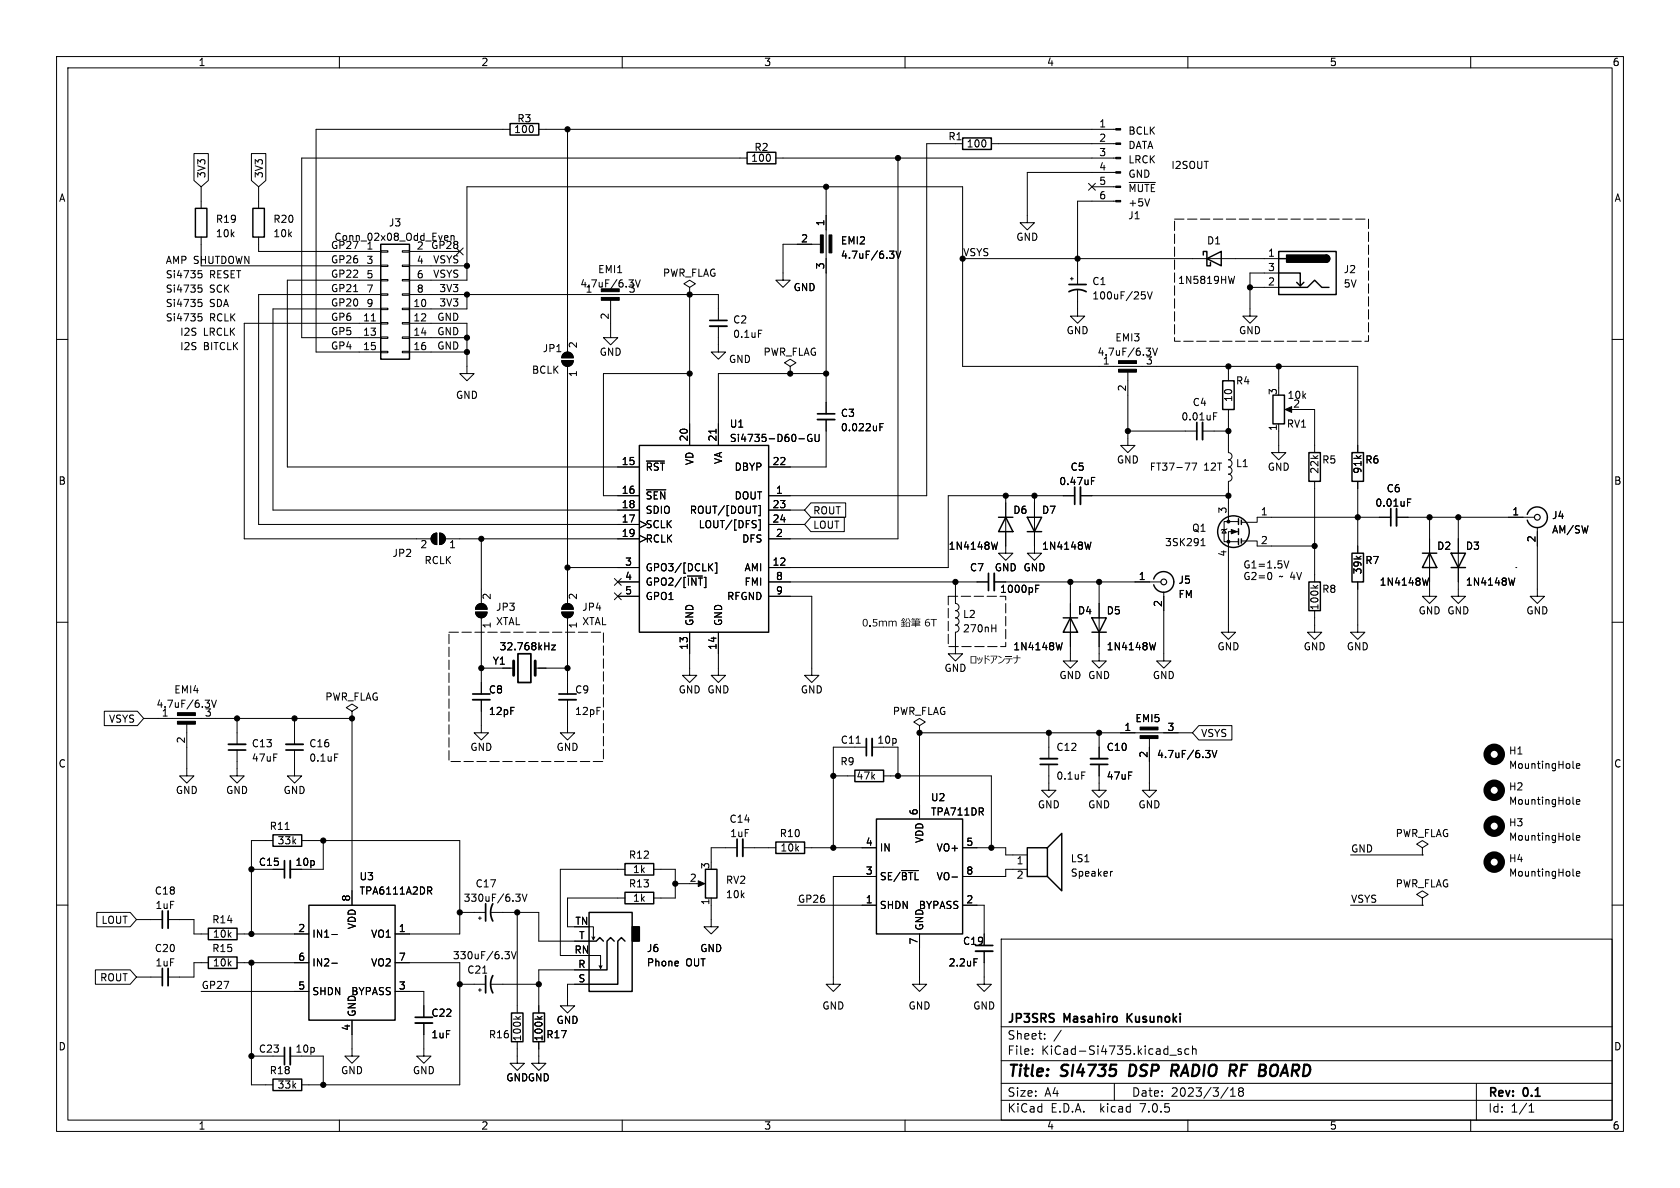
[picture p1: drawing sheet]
<svg xmlns="http://www.w3.org/2000/svg" width="297mm" height="210mm" viewBox="0 0 297 210" stroke-linecap="round" stroke-linejoin="round" font-family="sans-serif">
<g fill="none" stroke="#000" stroke-width=".18">
<path d="M10 10h277v190h-277zM12 12h273v186h-273zM60 10v2M110 10v2M160 10v2M210 10v2M260 10v2M34.3 27.1h2.5v4.8l-1.2 1.1-1.3-1.1zM35.6 33v3.8M44.4 27.1h2.6v4.8l-1.3 1.1-1.3-1.1zM45.7 33v3.8M90.2 22.9h-34.3v39.3h11.4"/>
<path d="M95.2 22.9h102.1M100.3 22.9v39.3M132.1 27.9h-78.8v31.8h14M137.2 27.9h60.1M146 33v40.2M158.7 27.9v67.4h-22.8M170.2 25.4h-6.4v62.2h-27.9M175.3 25.4h22M192.4 32.4l1.2 1.2M193 33h4.3M193.6 32.4l-1.2 1.2M197.3 30.5h-15.7v8.9h1.3l-1.3 1.2-1.3-1.2h1.3"/>
<path d="M197.3 35.6h-6.8v14.7M199.6 32.3h4.7M203.2 35.1l-.4 1.3M10 60h2M35.1 47.8h.6M35.1 50.4h.6M35.1 55.5h.6M35.1 52.9h.6M35.2 56h.3l.2 .2v.4l-.5 .1M35.2 48.3h.3l.2 .3v.4l-.5 .1M35.2 50.9h.3l.2 .2v.4l-.5 .2M35.2 53.4h.3l.2 .3v.4l-.5 .1"/>
<path d="M35.6 41.9v5.1h31.7M45.7 41.9v2.6h21.6M62.5 51.6h.7M65.6 56.7h.8M67.3 59.6h1.3v.2h-1.3zM67.3 57h1.3v.3h-1.3zM67.3 54.5h1.3v.2h-1.3zM67.3 51.9h1.3v.3h-1.3zM67.3 49.4h1.3v.3h-1.3zM67.3 46.9h1.3v.2h-1.3zM67.3 44.3h1.3v.3h-1.3zM67.3 57.2h-24.1v38.1h33"/>
<path d="M67.3 49.5h-16.5v33.1h62.2M67.3 52.1h-21.6v40.6h67.3M67.3 54.6h-19v35.6h64.7M71.1 59.6h1.3v.2h-1.3zM71.1 57h1.3v.3h-1.3zM71.1 54.5h1.3v.2h-1.3zM71.1 51.9h1.3v.3h-1.3zM71.1 49.4h1.3v.3h-1.3zM71.1 46.9h1.3v.2h-1.3zM71.1 44.3h1.3v.3h-1.3zM72.4 57.2h10.1v8.8h1.3l-1.3 1.3-1.2-1.3h1.2M72.4 49.5h10.1v-16.5h87.7v31.8h69.8v15.2"/>
<path d="M72.4 52.1h54.6v4.5M72.4 44.5h8.9M72.4 59.7h10.1M72.4 47h10.1M78.8 41.6l.3 .1 .1 .2-.6 .2M79.7 41.8l.2-.2 .3 .1 .1 .8M79.7 41.6v.9M80.7 43.8l1.2 1.3M81.9 43.8l-1.2 1.3M82.5 52.1v2.5h-10.1M107.9 52.8v6.9h1.3l-1.3 1.3-1.2-1.3h1.2M111.2 49.5h.8l-.5 .5"/>
<path d="M112.3 49.5l.5 1.2 .4-1.2M121.9 50.8l1-.6-1-.7-1 .7 1 .6v1.3M121.9 52.1h.1M121.9 52.1v26.6M127 57.7v4.5h1.3l-1.3 1.3-1.3-1.3h1.3M134.1 58.4h.6M145.3 43.2h-6.9v6.3h1.3l-1.3 1.3-1.2-1.3h1.2M157.2 44.4h.8l-.4 .5M157.8 44.9l.2 .2v.3l-.2 .3M158.4 44.4l.4 1.3 .4-1.3M170.2 45.7h55.9M189.2 49.3h.5"/>
<path d="M189.5 49v.5M190.5 51.3v4.6h1.3l-1.3 1.3-1.3-1.3h1.3M201.8 51.6h.6M202.2 52.1l.3 .2v.3l-.3 .3M202.8 51.6l.5 1.3 .4-1.3M218.3 48.8l-.3 1.3-.3-.9M221 50.8h5.1M226.1 48.3h-5.1v7.6h-1.3l1.3 1.3 1.2-1.3h-1.2M285 60h2M67.3 62.1h1.3v.3h-1.3zM71.1 62.1h1.3v.3h-1.3zM72.4 62.2h10.1"/>
<path d="M99.3 63.8h2a1.02 1.02 0 0 1-1 1 1.02 1.02 0 0 1-1-1zM99.6 62.5a1.02 1.02 0 0 1 1.1-.2 1.02 1.02 0 0 1 .6 .9h-2zM100.3 64.8v41.9M121.9 66h-15.2v21.6h6.3M126.6 75.9v.7M139.7 64.8l1-.7-1-.6-1 .6 1 .7v1.2M139.7 66h.1M141.2 77.6h1M143.5 76.8a.59 .59 0 0 0-.8 .6 .59 .59 0 0 0 .8 .6v-.5h-.2M144.1 76.8v1l.2 .2h.4l.1-.2v-1M146 74.2v8.4h-10.1M146 66h-19v12.7"/>
<path d="M155.6 75.5h.4M155.6 74.9h.6M199.4 65.5v13.2h1.3l-1.3 1.3-1.3-1.3h1.3M199.4 76.2h12.2M202.6 61.5h.8l-.4 .5M203.2 62l.2 .3v.4M203.8 61.5l.4 1.3 .4-1.3M212.6 76.2h4.6M214.5 73.6h.5M214.5 73h.7M217.2 72.4v7.6a.64 .64 0 0 1 .6 .6 .64 .64 0 0 1-.6 .7 .64 .64 0 0 1 .6 .6 .64 .64 0 0 1-.6 .7 .64 .64 0 0 1 .6 .6 .64 .64 0 0 1-.6 .6 .64 .64 0 0 1 .6 .7 .64 .64 0 0 1-.6 .6v7.1M217.2 64.8v2.5"/>
<path d="M226.1 74.9v5.1h1.2l-1.2 1.3-1.3-1.3h1.3M226.1 64.8v3.8M227.6 72.4h1M229.9 72.4h2.5v7.6M76.5 94.5l.7-.3v2.1a1.02 1.02 0 0 1-.9-.7 1.02 1.02 0 0 1 .2-1.1zM77.7 94.2a1.02 1.02 0 0 1 1 1.1 1.02 1.02 0 0 1-1 1zM78.7 95.3h34.3M85.1 95.3v11.4M113 92.1l1.3 .6-1.3 .6M113 94.6l1.3 .7-1.3 .6M114.3 81.5h3.2M114.3 86.6h3.4"/>
<path d="M126 99.6l-.7 .8M126.4 99.5h.3v1.8h-.3M134.1 89.4h.3v1.8h-.3M134.1 91.9h.3v1.8h-.3M135.9 92.7h6.3M135.9 90.2h6.3M143.4 91.4h5.9v2.6h-5.9l-1.2-1.3zM143.4 88.9h6.1v2.5h-6.1l-1.2-1.2zM176.4 95.8l-.3 1.3M177.8 87.6v10.2h1.3l-1.3 1.3-1.3-1.3h1.3M182.9 87.6v10.2h1.2l-1.2 1.3-1.3-1.3h1.3M190 87.6h-22.4v12.7h-31.7"/>
<path d="M191 87.6h26.2M192.9 95.8l-.3 1.3M193 85h.4M193 84.4h.6M210.7 81.9h.9l-.6 1.2M212.3 96.5h.7M212.4 95.5l.3-.3v1.3M216.4 93.6l.4 .6h-.8zM216.9 93.5l-.1 .1h-.8l-.1 .1M218.9 94h-1.7v17.8h1.2l-1.2 1.2-1.3-1.2h1.3M218.9 92.2h-2.5v3.6h2.5M219.5 95.6h2.7v.9h10.2"/>
<path d="M227 99.1l.4 1.3 .5-1.3M232.4 85.1v17.8M240 85.1v12.7M245.9 91.4h-23.7v.9h-2.7M246.9 91.4h24.4M248.8 88.8h.5M248.8 88.2h.6M252.7 91.4v14h1.3l-1.3 1.3-1.2-1.3h1.2M257.8 91.4v14h1.3l-1.3 1.3-1.3-1.3h1.3M271.8 93.2v12.2h1.2l-1.2 1.3-1.3-1.3h1.3M10 110h2M84.1 108.2h2a1.02 1.02 0 0 1-1 1 1.02 1.02 0 0 1-1-1z"/>
<path d="M84.4 107a1.02 1.02 0 0 1 1.1-.2 1.02 1.02 0 0 1 .6 .9h-2zM85.1 118.1h5.7M85.1 109.2v13.5M94.6 118.1h5.7M97.5 114h.7l-.7 .9h.7M99.3 108.2h2a1.02 1.02 0 0 1-1 1 1.02 1.02 0 0 1-1-1zM99.6 107a1.02 1.02 0 0 1 1.1-.2 1.02 1.02 0 0 1 .6 .9h-2zM100.3 109.2v13.5M100.3 100.3h12.7M108.6 104.8l1.2 1.2M108.6 102.3l1.2 1.2M109.2 102.9h3.8"/>
<path d="M109.2 105.4h3.8M109.8 104.8l-1.2 1.2M109.8 102.3l-1.2 1.2M121.9 111.8v7.6h1.3l-1.3 1.3-1.3-1.3h1.3M125.5 100.2l.5 .7M127 111.8v7.6h1.3l-1.3 1.3-1.3-1.3h1.3M135.9 105.4h7.6v14h1.3l-1.3 1.3-1.3-1.3h1.3M135.9 102.9h38.9M168.9 102.9v3.8a.64 .64 0 0 1 .6 .6 .64 .64 0 0 1-.6 .7 .64 .64 0 0 1 .6 .6 .64 .64 0 0 1-.6 .6 .64 .64 0 0 1 .6 .7 .64 .64 0 0 1-.6 .6 .64 .64 0 0 1 .6 .6 .64 .64 0 0 1-.6 .7v3.8h1.3l-1.3 1.2-1.3-1.2h1.3M175.3 111h.8M175.8 102.9h29.4M176.1 110.4v1.3"/>
<path d="M183.1 104.1h.4M183.1 103.4h.6M187.8 113.6l-.3 1.3M189.2 102.9v13.9h1.3l-1.3 1.3-1.2-1.3h1.2M194.3 102.9v13.9h1.3l-1.3 1.3-1.3-1.3h1.3M204.3 113.6l-.3 1.3M205.7 104.6v12.2h1.3l-1.3 1.3-1.2-1.3h1.2M224.5 101.2a.79 .79 0 0 1 0 1.3M232.1 103.5l.5 .4M232.4 108v3.8h1.3l-1.3 1.2-1.3-1.2h1.3M233 103.5l-.5 .3M240 102.9v8.9h1.3l-1.3 1.2-1.2-1.2h1.2"/>
<path d="M252.6 102.2l-.3 1.2M267.8 102.2l-.3 1.2M268 100.3h.1M285 110h2M18.4 125.7h5.9l1.1 1.3-1.1 1.3h-5.9zM25.4 127h36.8M33 127.8v9.4h1.3l-1.3 1.2-1.3-1.2h1.3M36.3 123.8h.7l-.4 .5M36.8 124.3l.2 .2v.4M37.4 123.8l.4 1.2 .5-1.2M41.9 132.6v4.6h1.3l-1.3 1.2-1.3-1.2h1.3M41.9 127v4.6"/>
<path d="M52.1 132.6v4.6h1.2l-1.2 1.2-1.3-1.2h1.3M52.1 127v4.6M59.2 133.3h.6M62.2 125.7l1-.6-1-.6-1 .6 1 .6v1.3M62.2 127h.1M62.2 127v33M85.1 123.7v5.8h1.3l-1.3 1.3-1.3-1.3h1.3M100.3 123.7v5.8h1.3l-1.3 1.3-1.2-1.3h1.2M147.3 137.2h3.8M153.2 132.1h-5.9v17.8M154.2 132.1h4.5v5.1M156.2 137.2h19.1v12.7"/>
<path d="M162.6 128.3l1-.7-1-.6-1.1 .6 1.1 .7v1.2M162.6 129.5h.1M162.6 129.5v15.3M162.6 129.5h48.2M185.4 135.1v4.6h1.3l-1.3 1.3-1.3-1.3h1.3M185.4 129.5v4.6M191.2 136.5h.6M194.3 135.1v4.6h1.3l-1.3 1.3-1.3-1.3h1.3M194.3 129.5v4.6M203.2 130.3v9.4h1.3l-1.3 1.3-1.3-1.3h1.3M211.9 128.3h5.9v2.5h-5.9l-1.1-1.3zM213.1 132.7h.8l-.4 .4"/>
<path d="M213.7 133.1l.2 .3v.3l-.2 .2M214.3 132.7l.4 1.2 .4-1.2M278.1 135.8h.2M278.7 135.4l.6-.1-.1-.3h-.3l-.2 .2v.6h.5M10 160h2M44.4 153.7h5.9M48.3 148.6h-3.9v16.5M53.3 148.6h28v16.5h-11.5M57.1 148.6v5.1h-5.8M75.9 157.5l.4 .6M76.1 156.8l.2 .2v.3l-.2 .2M91.2 158.1h.8l-.5 .4 .4 .2 .1 .4-.3 .2h-.4"/>
<path d="M92.3 158.1l.4 1.2 .5-1.2M110.5 153.7h-11.4v15.2h2.5M110.5 158.8h-10.2v5h1.3M115.6 153.7h3.8v5.1h-3.8M119.4 156.2h2.5M123.2 156.2h1M125.7 158.8v5h1.3l-1.3 1.3-1.2-1.3h1.2M130.3 149.9h-4.6v2.5M131.3 149.9h5.9M142.2 149.9h12.7M154.9 154.9h-7.6v19.1h1.3l-1.3 1.3-1.3-1.3h1.3M159.4 153.9h3"/>
<path d="M168.3 155h1M170.2 149.9h7.6v1.2h3.8M181.6 153.7h-3.8v1.2h-7.6M196.7 154l-.3 .1M238.8 151.1h12.7M251.5 158.8l1-.7-1-.6-1.1 .6 1.1 .7v1.2M251.5 149.9l1-.7-1-.6-1.1 .6 1.1 .7v1.2M251.5 151.1h.1M278.1 148.5h.2M278.1 142.1l.2 .1M278.1 154.8l.2 .1M278.7 148.1l.6-.1-.1-.3h-.3l-.2 .2v.6h.5"/>
<path d="M278.7 141.8l.6-.2-.1-.2-.3-.1-.2 .2v.6h.5M278.7 154.5l.6-.2-.1-.2-.3-.1-.2 .2v.6h.5M285 160h2M16.9 171.4h6.1l1.1 1.3-1.1 1.3h-6.1zM17.1 161.3h5.9l1.1 1.3-1.1 1.2h-5.9zM24.1 172.7h4.6M24.1 162.6h4.6M29.7 162.6h4.6v2.5h2.5M35.6 175.3h19M36.8 170.2h-2.5v2.5h-4.6M41.9 165.1h12.7M41.9 170.2h12.7"/>
<path d="M44.4 170.2v21.6h3.9M58.7 165.2h.9M58.7 170.3h.9M69.8 170.2h11.5v21.6h-28M69.8 175.3h5.1v4.5M81.3 174h4.6M81.3 161.3h4.6M84.6 175h.5M84.6 162.3h.5M84.8 162.1v.5M84.8 174.8v.5M86.9 174h8.3"/>
<path d="M86.9 161.3h8.3v5.1h8.9M89.3 168.2h.7l-.4 .5 .4 .1v.4l-.2 .3h-.4M90.4 168.2l.4 1.3 .5-1.3M91.2 179.7l.5 .4M91.4 161.3v17.8M92 179.7l-.5 .3M95 179.7l.5 .4M95.8 179.7l-.5 .3M104.1 163.8h.8v2.3l.3-.5M104.1 168.9h2.1v2.3l.2-.5M104.1 174h-3.8v3.8h1.3l-1.3 1.3-1.2-1.3h1.2M104.1 171.5h-8.9v7.6"/>
<path d="M104.6 165.6l.3 .5M105.9 170.7l.3 .5M141 160h13.9M162.6 165.1v8.9h1.2l-1.2 1.3-1.3-1.3h1.3M170.2 160h3.8v7.1M172.2 169.5h.6M174 168.1v5.9h1.3l-1.3 1.3-1.3-1.3h1.3M177 166h108v32h-108zM238.8 160h12.7M251.5 160h.1M44.4 186.7h5.9M51.3 186.7h5.8v5.1"/>
<path d="M60 198v2M62.2 180.3v6.4h1.3l-1.3 1.3-1.2-1.3h1.2M74.9 180.8v5.9h1.3l-1.3 1.3-1.2-1.3h1.2M91.4 184.2v3.8h1.3l-1.3 1.2-1.2-1.2h1.2M95.2 184.2v3.8h1.3l-1.3 1.2-1.2-1.2h1.2M110 198v2M160 198v2M177 194.5h108M177 191.5h108M177 187.5h108M177 181.5h108M182.5 186.3v.1"/>
<path d="M182.5 185.5v.1M184.7 183.6v.1M184.7 182.8v.1M187.6 182.1l-1.3 2M197 191.5v3M206.8 186.5h1.2M208.8 185.5l-.3-.1-.3 .2 .1 .2 .5 .2v.3h-.6M210 198v2M210.2 185.5l-.5-.1-.2 .3v.4l.1 .2h.6M210.8 185.5l.2-.1 .4 .1 .1 .9M210.8 184.9v1.5M217.1 192.2l-1.3 2"/>
<path d="M217.5 193.8h.9M217.5 192.7l.5-.4v1.5M219.2 192.9l-.2 .3v.3l.2 .3 .5-.1 .1-.2-.1-.4-.2-.2M219.2 192.9l-.2-.2 .2-.4 .5 .1 .1 .2-.3 .3M219.2 192.9h.3M260 198v2M261 191.5v6.5M270.3 196.6h.9M270.3 195.5l.4-.4v1.5"/>
</g>
<path d="M207.1 189.3h.8M208 188.2h-.7l-.3 2" fill="none" stroke="#000" stroke-width=".4"/>
<g fill="none" stroke="#000" stroke-width=".33">
<path d="M125.5 57.7h3M144.5 74.2h3.1M212.6 74.7v3M191 86.1v3.1M246.9 89.9v3.1M175.8 101.3v3.1M40.4 131.6h3M50.5 131.6h3.1M83.6 123.7h3M98.8 123.7h3.1M154.2 130.6v3M183.9 134.1h3"/>
<path d="M192.8 134.1h3M51.3 152.1v3.1M131.3 148.3v3.1M29.7 161v3.1M29.7 171.2v3M172.5 168.1h3M51.3 185.2v3M73.4 180.8h3.1"/>
</g>
<g fill="none" stroke="#000" stroke-width=".3">
<path d="M125.5 56.6h3M189 51.6a3.2 3.2 0 0 1 3 0M189 50.3h3M144.5 73.2h3.1M211.6 74.7v3M190 86.1v3.1M245.9 89.9v3.1M91.6 115.6h2.3v5.1h-2.3zM174.8 101.3v3.1M40.4 132.6h3M50.5 132.6h3.1M83.6 122.7h3"/>
<path d="M98.8 122.7h3.1M153.2 130.6v3M183.9 135.1h3M192.8 135.1h3M50.3 152.1v3.1M85.9 159.8v3M87.1 159.8a3.2 3.2 0 0 0 0 3M130.3 148.3v3.1M28.7 161v3.1M28.7 171.2v3M73.4 179.8h3.1M85.9 172.5v3"/>
<path d="M87.1 172.5a3.2 3.2 0 0 0 0 3M172.5 167.1h3M50.3 185.2v3"/>
</g>
<g fill="none" stroke="#000" stroke-width=".25">
<path d="M34.5 36.8h2.1v5.1h-2.1zM44.7 36.8h2v5.1h-2zM90.2 21.8h5v2.1h-5zM132.1 26.9h5.1v2.1h-5.1zM170.2 24.4h5.1v2h-5.1zM67.3 43.2h5.1v20.3h-5.1zM212.7 45.1v-.6h.7v2.5h.6v-.6M213.4 45.7l2.5-1.2v2.5zM226.1 44.5h10.1v7.6h-10.1zM226.1 48.3h3.8v2.2l.6-.6M226.1 50.8h5l1.3-1.3 1.3 1.3h1.2M226.1 45.7h1.2"/>
<path d="M229.2 49.9l.7 .6M234.4 45.1a.64 .64 0 0 1 .7 .6 .64 .64 0 0 1-.7 .7M113 78.7h22.9v33.1h-22.9zM216.2 67.3h2v5.1h-2zM225 69.9h2.1v5h-2.1zM176.5 91.4h2.6M177.8 91.4l1.3 2.6h-2.6zM181.6 91.4h2.5l-1.2 2.6zM181.6 94h2.5M218.9 91.7v1M218.9 93.5v1M218.9 95.3v1"/>
<path d="M219.5 91.9v.8M219.5 95.3v.7M231.4 80h2v5.1h-2zM239 80h2v5.1h-2zM239 97.8h2v5.1h-2zM251.5 97.8h2.5M252.7 97.8l1.3 2.5h-2.5zM256.5 97.8h2.6l-1.3 2.5zM270 90.9a1.81 1.81 0 0 1 2.8-.9 1.81 1.81 0 0 1 0 2.9 1.81 1.81 0 0 1-2.8-1M188 109.2h2.5M189.2 109.2l1.3 2.6h-2.5zM193 109.2h2.6l-1.3 2.6z"/>
<path d="M193 111.8h2.6M204 102.4a1.81 1.81 0 0 1 2.8-1 1.81 1.81 0 0 1 0 2.9 1.81 1.81 0 0 1-2.8-.9M231.4 102.9h2v5.1h-2zM256.5 100.3h2.6M151.1 136.1h5.1v2.1h-5.1zM48.3 147.6h5v2h-5zM110.5 152.7h5.1v2h-5.1zM110.5 157.7h5.1v2.1h-5.1zM124.7 153.7h2v5.1h-2zM137.2 148.8h5v2.1h-5zM154.9 144.8h15.3v20.3h-15.3zM181.6 149.9h3.6v5h-3.6z"/>
<path d="M185.2 149.9l2.5-2.6v10.2l-2.5-2.6M36.8 164.1h5.1v2h-5.1zM36.8 169.2h5.1v2h-5.1zM54.6 160h15.2v20.3h-15.2zM90.4 179.1h2.1v5.1h-2.1zM94.2 179.1h2.1v5.1h-2.1zM104.1 161.3h7.7v14h-7.7zM104.1 166.4h1.3l.6-.7 .7 .7M108.6 166.4l-.7-.7-.6 .7v5.1h-3.2M110.5 166.4l-.6-.7-.7 .7v7.6h-5.1M48.3 190.8h5v2h-5z"/>
<circle cx="218.1" cy="94" r="2.79"/>
</g>
<path d="M227.5 45.1h6.9v1.3h-6.9zM234.4 45.1a.64 .64 0 0 1 .7 .6 .64 .64 0 0 1-.7 .7zM111.8 163.8h1.2v2.6h-1.2z" fill="#000" stroke="#000" stroke-width=".25"/>
<path d="M90.8 116.8v2.6M94.6 116.8v2.6" fill="none" stroke="#000" stroke-width=".51"/>
<g fill="none" stroke="#000" stroke-width=".2">
<circle cx="271.8" cy="91.4" r=".51"/>
<circle cx="205.7" cy="102.9" r=".51"/>
</g>
<g fill="#000" stroke="#000" stroke-width=".18">
<path d="M197.3 35.4h.8v.3h-.8zM197.3 32.9h.8v.2h-.8zM197.3 30.4h.8v.2h-.8zM197.3 27.8h.8v.3h-.8zM197.3 25.3h.8v.2h-.8zM197.3 22.7h.8v.3h-.8zM106.3 52.6h3.2v.5h-3.2zM106.3 51.1h3.2v.5h-3.2zM145 41.5h.5v3.2h-.5zM146.6 41.5h.5v3.2h-.5zM99.6 62.5a1.02 1.02 0 0 1 1.1-.2 1.02 1.02 0 0 1 .6 .9h-2zM99.3 63.8h2a1.02 1.02 0 0 1-1 1 1.02 1.02 0 0 1-1-1z"/>
<path d="M197.7 65.3h3.2v.5h-3.2zM197.7 63.8h3.2v.5h-3.2zM227.2 72.4l1.1-.5v1zM76.5 94.5l.7-.3v2.1a1.02 1.02 0 0 1-.9-.7 1.02 1.02 0 0 1 .2-1.1zM77.7 94.2a1.02 1.02 0 0 1 1 1.1 1.02 1.02 0 0 1-1 1zM217.7 93.6l1 .4-1 .4zM84.4 107a1.02 1.02 0 0 1 1.1-.2 1.02 1.02 0 0 1 .6 .9h-2zM84.1 108.2h2a1.02 1.02 0 0 1-1 1 1.02 1.02 0 0 1-1-1zM99.6 107a1.02 1.02 0 0 1 1.1-.2 1.02 1.02 0 0 1 .6 .9h-2zM99.3 108.2h2a1.02 1.02 0 0 1-1 1 1.02 1.02 0 0 1-1-1zM31.4 127.5h3.1v.5h-3.1zM31.4 126h3.1v.5h-3.1z"/>
<path d="M201.5 130h3.2v.6h-3.2zM201.5 128.5h3.2v.5h-3.2zM123.4 155.7l1.2 .5-1.2 .5z"/>
<circle cx="100.3" cy="22.9" r=".46"/>
<circle cx="146" cy="33" r=".46"/>
<circle cx="158.7" cy="27.9" r=".46"/>
<circle cx="82.5" cy="52.1" r=".46"/>
<circle cx="82.5" cy="59.7" r=".46"/>
<circle cx="82.5" cy="47" r=".46"/>
<circle cx="121.9" cy="52.1" r=".46"/>
<circle cx="170.2" cy="45.7" r=".46"/>
<circle cx="190.5" cy="45.7" r=".46"/>
<circle cx="221" cy="50.8" r=".46"/>
<circle cx="82.5" cy="62.2" r=".46"/>
<circle cx="121.9" cy="66" r=".46"/>
<circle cx="139.7" cy="66" r=".46"/>
<circle cx="146" cy="66" r=".46"/>
<circle cx="199.4" cy="76.2" r=".46"/>
<circle cx="217.2" cy="76.2" r=".46"/>
<circle cx="217.2" cy="64.8" r=".46"/>
<circle cx="226.1" cy="64.8" r=".46"/>
<circle cx="85.1" cy="95.3" r=".46"/>
<circle cx="177.8" cy="87.6" r=".46"/>
<circle cx="182.9" cy="87.6" r=".46"/>
<circle cx="217.2" cy="87.6" r=".46"/>
<circle cx="217.2" cy="95.8" r=".25"/>
<circle cx="217.2" cy="92.2" r=".25"/>
<circle cx="232.4" cy="96.5" r=".46"/>
<circle cx="240" cy="91.4" r=".46"/>
<circle cx="252.7" cy="91.4" r=".46"/>
<circle cx="257.8" cy="91.4" r=".46"/>
<circle cx="85.1" cy="118.1" r=".46"/>
<circle cx="100.3" cy="118.1" r=".46"/>
<circle cx="100.3" cy="100.3" r=".46"/>
<circle cx="168.9" cy="102.9" r=".46"/>
<circle cx="189.2" cy="102.9" r=".46"/>
<circle cx="194.3" cy="102.9" r=".46"/>
<circle cx="41.9" cy="127" r=".46"/>
<circle cx="52.1" cy="127" r=".46"/>
<circle cx="62.2" cy="127" r=".46"/>
<circle cx="147.3" cy="137.2" r=".46"/>
<circle cx="158.7" cy="137.2" r=".46"/>
<circle cx="162.6" cy="129.5" r=".46"/>
<circle cx="185.4" cy="129.5" r=".46"/>
<circle cx="194.3" cy="129.5" r=".46"/>
<circle cx="44.4" cy="153.7" r=".46"/>
<circle cx="57.1" cy="148.6" r=".46"/>
<circle cx="119.4" cy="156.2" r=".46"/>
<circle cx="147.3" cy="149.9" r=".46"/>
<circle cx="175.3" cy="149.9" r=".46"/>
<circle cx="44.4" cy="170.2" r=".46"/>
<circle cx="44.4" cy="165.1" r=".46"/>
<circle cx="81.3" cy="174" r=".46"/>
<circle cx="81.3" cy="161.3" r=".46"/>
<circle cx="91.4" cy="161.3" r=".46"/>
<circle cx="95.2" cy="174" r=".46"/>
<circle cx="44.4" cy="186.7" r=".46"/>
<circle cx="57.1" cy="191.8" r=".46"/>
</g>
<g fill="none" stroke="#000" stroke-width="1.3">
<circle cx="264.2" cy="139.7" r="1.27"/>
<circle cx="264.2" cy="133.3" r="1.27"/>
<circle cx="264.2" cy="152.4" r="1.27"/>
<circle cx="264.2" cy="146" r="1.27"/>
</g>
<path d="M157.1 109.7h.1v.2l.3-.2 .3 .2 .3-.2 .3 .1 .1 .9h-.1l-.1-.7-.1-.1-.3 .1v.7h-.2v-.7l-.2-.1-.3 .1v.7h-.1z" fill="#000"/>
<path d="M207.6 38.7h34.3v21.6h-34.3v-21.6M79.4 111.8h27.3v22.8h-27.3v-22.8M167.6 105.4h10.2v8.9h-10.2v-8.9" fill="none" stroke="#000" stroke-width=".18" stroke-dasharray="1.7 .6"/>
<g font-size="2.8">
<text x="178" y="190.8">Title:</text>
<text x="187.5" y="190.8">SI4735</text>
<text x="200.1" y="190.8">DSP</text>
<text x="208.1" y="190.8">RADIO RF BOARD</text>
</g>
<g font-size="2.1">
<text x="178" y="183.9">Sheet:</text>
<text x="178" y="181.1">JP3SRS</text>
<text x="188" y="181.1">Masahiro</text>
<text x="199.6" y="181.1">Kusunoki</text>
<text x="178" y="186.6">File:</text>
<text x="184" y="186.6">KiCad-Si4735.kicad_sch</text>
<text x="178" y="196.8">KiCad</text>
<text x="178" y="194">Size:</text>
<text x="184.6" y="194">A4</text>
<text x="185.7" y="196.8">E.D.A.</text>
<text x="194.4" y="196.8">kicad</text>
<text x="200" y="194">Date:</text>
<text x="201.5" y="196.8">7.0.5</text>
<text x="206.9" y="194">2023/3/18</text>
<text x="263" y="194.2">Rev:</text>
<text x="263" y="196.8">Id:</text>
<text x="267" y="196.8">1/1</text>
<text x="269.2" y="194.2">0.1</text>
</g>
<g font-size="1.8">
<text x="35" y="11.8">1</text>
<text x="85" y="11.8">2</text>
<text x="135" y="11.8">3</text>
<text x="185" y="11.8">4</text>
<text x="235" y="11.8">5</text>
<text x="285" y="11.8">6</text>
<text x="90.8" y="23.7">100</text>
<text x="91.4" y="21.8">R3</text>
<text x="194.3" y="22.6">1</text>
<text x="199.4" y="23.9">BCLK</text>
<text x="132.7" y="28.8">100</text>
<text x="133.3" y="26.9">R2</text>
<text x="167.6" y="25">R1</text>
<text x="170.8" y="26.2">100</text>
<text x="194.3" y="25.1">2</text>
<text x="194.3" y="27.7">3</text>
<text x="199.4" y="29">LRCK</text>
<text x="199.4" y="26.4">DATA</text>
<text x="10.4" y="35.8">A</text>
<text x="36.5" y="31.6" transform="rotate(-90 36.5 31.6)">3V3</text>
<text x="46.6" y="31.6" transform="rotate(-90 46.6 31.6)">3V3</text>
<text x="194.3" y="30.2">4</text>
<text x="194.3" y="32.8">5</text>
<text x="194.3" y="35.3">6</text>
<text x="199.4" y="31.5">GND</text>
<text x="199.4" y="34">~{MUTE}</text>
<text x="207" y="30">I2SOUT</text>
<text x="285.4" y="35.8">A</text>
<text x="38.1" y="39.6">R19</text>
<text x="48.3" y="39.6">R20</text>
<text x="68.7" y="40.2">J3</text>
<text x="145.8" y="40" transform="rotate(-90 145.8 40)">1</text>
<text x="199.4" y="36.6">+5V</text>
<text x="199.4" y="38.9">J1</text>
<text x="29.2" y="46.7">AMP SHUTDOWN</text>
<text x="38.1" y="42.1">10k</text>
<text x="48.3" y="42.1">10k</text>
<text x="58.4" y="46.6">GP26</text>
<text x="58.4" y="44.1">GP27</text>
<text x="59.1" y="42.7">Conn_02x08_Odd_Even</text>
<text x="64.7" y="44.2">1</text>
<text x="64.7" y="46.7">3</text>
<text x="73.6" y="44.2">2</text>
<text x="73.6" y="46.7">4</text>
<text x="76.2" y="44.1">GP28</text>
<text x="76.6" y="46.6">VSYS</text>
<text x="141.6" y="42.9">2</text>
<text x="145.8" y="47.7" transform="rotate(-90 145.8 47.7)">3</text>
<text x="148.6" y="43.4">EMI2</text>
<text x="148.6" y="45.9">4.7uF/6.3V</text>
<text x="170.2" y="45.4">VSYS</text>
<text x="179.6" y="42.7">GND</text>
<text x="213.3" y="43.4">D1</text>
<text x="224.1" y="45.5">1</text>
<text x="29.2" y="49.3">Si4735</text>
<text x="29.2" y="51.8">Si4735</text>
<text x="37" y="49.3">RESET</text>
<text x="37" y="51.8">SCK</text>
<text x="58.4" y="51.7">GP21</text>
<text x="58.4" y="49.2">GP22</text>
<text x="64.7" y="49.3">5</text>
<text x="64.7" y="51.8">7</text>
<text x="73.6" y="49.3">6</text>
<text x="73.6" y="51.8">8</text>
<text x="76.6" y="49.2">VSYS</text>
<text x="77.6" y="51.7">3V3</text>
<text x="102.5" y="51">4.7uF/6.3V</text>
<text x="103.5" y="51.8">1</text>
<text x="105.7" y="48.5">EMI1</text>
<text x="111.1" y="51.8">3</text>
<text x="117.1" y="49.1">PWR_FLAG</text>
<text x="140.2" y="51.6">GND</text>
<text x="193" y="50.6">C1</text>
<text x="193" y="53.1">100uF/25V</text>
<text x="208.2" y="50.4">1N5819HW</text>
<text x="224.1" y="50.5">2</text>
<text x="224.1" y="48">3</text>
<text x="237.5" y="48.5">J2</text>
<text x="237.5" y="51">5V</text>
<text x="29.2" y="56.9">Si4735</text>
<text x="29.2" y="54.4">Si4735</text>
<text x="31.7" y="59.4">I2S</text>
<text x="35.9" y="59.4">LRCLK</text>
<text x="37" y="56.9">RCLK</text>
<text x="37" y="54.4">SDA</text>
<text x="58.4" y="56.8">GP6</text>
<text x="58.4" y="59.3">GP5</text>
<text x="58.4" y="54.3">GP20</text>
<text x="64.1" y="56.9">11</text>
<text x="64.1" y="59.4">13</text>
<text x="64.7" y="54.4">9</text>
<text x="73" y="54.4">10</text>
<text x="73" y="56.9">12</text>
<text x="73" y="59.4">14</text>
<text x="77.3" y="56.8">GND</text>
<text x="77.3" y="59.3">GND</text>
<text x="77.6" y="54.3">3V3</text>
<text x="107.7" y="56.5" transform="rotate(-90 107.7 56.5)">2</text>
<text x="129.5" y="57.3">C2</text>
<text x="129.5" y="59.9">0.1uF</text>
<text x="188.5" y="59.2">GND</text>
<text x="219" y="59.2">GND</text>
<text x="31.7" y="62">I2S</text>
<text x="35.9" y="62">BITCLK</text>
<text x="58.4" y="61.9">GP4</text>
<text x="64.1" y="62">15</text>
<text x="73" y="62">16</text>
<text x="77.3" y="61.9">GND</text>
<text x="95.9" y="62.4">JP1</text>
<text x="102.2" y="61.6" transform="rotate(-90 102.2 61.6)">2</text>
<text x="106" y="63.1">GND</text>
<text x="128.8" y="64.3">GND</text>
<text x="134.9" y="63.1">PWR_FLAG</text>
<text x="194" y="63.1">4.7uF/6.3V</text>
<text x="194.9" y="64.5">1</text>
<text x="197.1" y="60.5">EMI3</text>
<text x="202.5" y="64.5">3</text>
<text x="80.6" y="70.7">GND</text>
<text x="94" y="66.2">BCLK</text>
<text x="102.2" y="66.7" transform="rotate(-90 102.2 66.7)">1</text>
<text x="199.1" y="69.2" transform="rotate(-90 199.1 69.2)">2</text>
<text x="210.8" y="71.9">C4</text>
<text x="218" y="71.1" transform="rotate(-90 218 71.1)">10</text>
<text x="218.4" y="68.1">R4</text>
<text x="225.8" y="69.9" transform="rotate(-90 225.8 69.9)">3</text>
<text x="227.6" y="70.7">10k</text>
<text x="129" y="75.8">U1</text>
<text x="148.6" y="73.9">C3</text>
<text x="148.6" y="76.4">0.022uF</text>
<text x="208.8" y="74.5">0.01uF</text>
<text x="225.8" y="76.2" transform="rotate(-90 225.8 76.2)">1</text>
<text x="227.4" y="75.8">RV1</text>
<text x="228.6" y="72.1">2</text>
<text x="109.9" y="82.3">15</text>
<text x="114" y="83.4">~{RST}</text>
<text x="121.7" y="78.1" transform="rotate(-90 121.7 78.1)">20</text>
<text x="122.7" y="82.2" transform="rotate(-90 122.7 82.2)">VD</text>
<text x="126.7" y="78.1" transform="rotate(-90 126.7 78.1)">21</text>
<text x="127.8" y="82.1" transform="rotate(-90 127.8 82.1)">VA</text>
<text x="129" y="78.3">Si4735-D60-GU</text>
<text x="129.8" y="83.4">DBYP</text>
<text x="136.5" y="82.3">22</text>
<text x="189.2" y="83.4">C5</text>
<text x="197.4" y="82.1">GND</text>
<text x="203.2" y="83.4">FT37-77</text>
<text x="212.8" y="83.4">12T</text>
<text x="218.4" y="82.7">L1</text>
<text x="224.1" y="83.4">GND</text>
<text x="233.2" y="83.8" transform="rotate(-90 233.2 83.8)">22k</text>
<text x="233.7" y="82.1">R5</text>
<text x="240.9" y="83.8" transform="rotate(-90 240.9 83.8)">91k</text>
<text x="241.3" y="82.1">R6</text>
<text x="10.3" y="85.8">B</text>
<text x="109.9" y="87.4">16</text>
<text x="109.9" y="89.9">18</text>
<text x="114" y="88.5">~{SEN}</text>
<text x="129.8" y="88.5">DOUT</text>
<text x="136.5" y="89.9">23</text>
<text x="137.1" y="87.4">1</text>
<text x="187.2" y="85.9">0.47uF</text>
<text x="243.1" y="89.7">0.01uF</text>
<text x="245.1" y="87.2">C6</text>
<text x="285.3" y="85.8">B</text>
<text x="109.9" y="92.5">17</text>
<text x="109.9" y="95">19</text>
<text x="114" y="93.5">SCLK</text>
<text x="114" y="91">SDIO</text>
<text x="121.9" y="91">ROUT/[DOUT]</text>
<text x="123.5" y="93.5">LOUT/[DFS]</text>
<text x="136.5" y="92.5">24</text>
<text x="137.1" y="95">2</text>
<text x="143.7" y="93.6">LOUT</text>
<text x="143.7" y="91.1">ROUT</text>
<text x="179.1" y="91">D6</text>
<text x="184.2" y="91">D7</text>
<text x="210.7" y="94.2">Q1</text>
<text x="216.9" y="90.8" transform="rotate(-90 216.9 90.8)">3</text>
<text x="222.9" y="91.2">1</text>
<text x="267.3" y="91.2">1</text>
<text x="271.5" y="95.9" transform="rotate(-90 271.5 95.9)">2</text>
<text x="274.3" y="91.9">J4</text>
<text x="274.3" y="94.5">AM/SW</text>
<text x="69.3" y="98.6">JP2</text>
<text x="74.3" y="97.2">2</text>
<text x="75" y="99.9">RCLK</text>
<text x="79.3" y="97.2">1</text>
<text x="110.5" y="100.1">3</text>
<text x="114" y="96.1">RCLK</text>
<text x="114" y="101.2">GPO3/[DCLK]</text>
<text x="131.2" y="96.1">DFS</text>
<text x="131.6" y="101.2">AMI</text>
<text x="136.5" y="100.1">12</text>
<text x="167.6" y="97.3">1N4148W</text>
<text x="171.4" y="101.2">C7</text>
<text x="175.8" y="101.2">GND GND</text>
<text x="184.2" y="97.3">1N4148W</text>
<text x="205.9" y="96.7">3SK291</text>
<text x="216.9" y="98.5" transform="rotate(-90 216.9 98.5)">4</text>
<text x="219.7" y="100.6">G1=1.5V</text>
<text x="222.9" y="96.3">2</text>
<text x="240.9" y="101.6" transform="rotate(-90 240.9 101.6)">39k</text>
<text x="241.3" y="99.9">R7</text>
<text x="254" y="97.3">D2</text>
<text x="259.1" y="97.3">D3</text>
<text x="87" y="106.1" transform="rotate(-90 87 106.1)">2</text>
<text x="102.2" y="106.1" transform="rotate(-90 102.2 106.1)">2</text>
<text x="110.5" y="102.6">4</text>
<text x="110.5" y="105.2">5</text>
<text x="114" y="103.7">GPO2/[~{INT}]</text>
<text x="114" y="106.2">GPO1</text>
<text x="128.5" y="106.2">RFGND</text>
<text x="131.6" y="103.7">FMI</text>
<text x="137.1" y="102.6">8</text>
<text x="137.1" y="105.2">9</text>
<text x="176.7" y="105">1000pF</text>
<text x="201.3" y="102.6">1</text>
<text x="205.5" y="107.3" transform="rotate(-90 205.5 107.3)">2</text>
<text x="208.3" y="103.4">J5</text>
<text x="208.3" y="105.9">FM</text>
<text x="219.7" y="102.6">G2=0</text>
<text x="226.1" y="102.6">~ 4V</text>
<text x="233.2" y="107.9" transform="rotate(-90 233.2 107.9)">100k</text>
<text x="233.7" y="105">R8</text>
<text x="243.8" y="103.7">1N4148W</text>
<text x="259.1" y="103.7">1N4148W</text>
<text x="87" y="111.2" transform="rotate(-90 87 111.2)">1</text>
<text x="87.6" y="108.1">JP3</text>
<text x="87.6" y="110.7">XTAL</text>
<text x="102.2" y="111.2" transform="rotate(-90 102.2 111.2)">1</text>
<text x="102.9" y="108.1">JP4</text>
<text x="102.9" y="110.7">XTAL</text>
<text x="122.7" y="110.7" transform="rotate(-90 122.7 110.7)">GND</text>
<text x="127.8" y="110.7" transform="rotate(-90 127.8 110.7)">GND</text>
<text x="152.4" y="110.9">0.5mm</text>
<text x="159.2" y="110.9">þÿ’[{F6T</text>
<text x="170.2" y="109.4">L2</text>
<text x="170.2" y="112">270nH</text>
<text x="190.5" y="108.8">D4</text>
<text x="195.6" y="108.8">D5</text>
<text x="250.7" y="108.8">GND GND</text>
<text x="269.8" y="108.8">GND</text>
<text x="87.1" y="117.7">Y1</text>
<text x="88.3" y="115.1">32.768kHz</text>
<text x="121.7" y="114.9" transform="rotate(-90 121.7 114.9)">13</text>
<text x="126.7" y="114.9" transform="rotate(-90 126.7 114.9)">14</text>
<text x="166.9" y="118.9">GND</text>
<text x="171.4" y="117.5">þÿ0í0Ã0É0¢0ó0Æ0Ê</text>
<text x="179.1" y="115.1">1N4148W</text>
<text x="195.6" y="115.1">1N4148W</text>
<text x="215.2" y="115.1">GND</text>
<text x="230.4" y="115.1">GND</text>
<text x="238" y="115.1">GND</text>
<text x="27.6" y="125.3">4.7uF/6.3V</text>
<text x="30.7" y="122.7">EMI4</text>
<text x="57.4" y="124">PWR_FLAG</text>
<text x="86.4" y="122.7">C8</text>
<text x="101.6" y="122.7">C9</text>
<text x="119.9" y="122.7">GND GND</text>
<text x="141.5" y="122.7">GND</text>
<text x="187.2" y="120.2">GND GND</text>
<text x="203.7" y="120.2">GND</text>
<text x="19.2" y="127.9">VSYS</text>
<text x="28.5" y="126.7">1</text>
<text x="32.8" y="131.5" transform="rotate(-90 32.8 131.5)">2</text>
<text x="36.2" y="126.7">3</text>
<text x="86.4" y="126.6">12pF</text>
<text x="101.6" y="126.6">12pF</text>
<text x="148.6" y="131.6">C11</text>
<text x="155" y="131.6">10p</text>
<text x="157.8" y="126.6">PWR_FLAG</text>
<text x="198.7" y="129.3">1</text>
<text x="200.7" y="127.8">EMI5</text>
<text x="206.3" y="129.3">3</text>
<text x="212.2" y="130.5">VSYS</text>
<text x="10.3" y="135.8">C</text>
<text x="44.5" y="132.3">C13</text>
<text x="44.5" y="134.8">47uF</text>
<text x="54.6" y="132.3">C16</text>
<text x="54.6" y="134.8">0.1uF</text>
<text x="83.1" y="132.9">GND</text>
<text x="98.3" y="132.9">GND</text>
<text x="148.5" y="135.4">R9</text>
<text x="151.4" y="138">47k</text>
<text x="186.7" y="132.9">C12</text>
<text x="186.7" y="138">0.1uF</text>
<text x="195.6" y="132.9">C10</text>
<text x="195.6" y="138">47uF</text>
<text x="202.9" y="134" transform="rotate(-90 202.9 134)">2</text>
<text x="204.5" y="134.2">4.7uF/6.3V</text>
<text x="266.7" y="133.5">H1</text>
<text x="266.7" y="136.1">MountingHole</text>
<text x="285.3" y="135.8">C</text>
<text x="31" y="140.5">GND</text>
<text x="39.9" y="140.5">GND</text>
<text x="50.1" y="140.5">GND</text>
<text x="164.5" y="141.8">U2</text>
<text x="183.4" y="143.1">GND</text>
<text x="192.3" y="143.1">GND</text>
<text x="201.2" y="143.1">GND</text>
<text x="266.7" y="139.9">H2</text>
<text x="266.7" y="142.4">MountingHole</text>
<text x="47.6" y="146.9">R11</text>
<text x="49" y="149.4">33k</text>
<text x="128.9" y="145.6">C14</text>
<text x="129" y="148.1">1uF</text>
<text x="137.8" y="148.1">R10</text>
<text x="153" y="149.6">4</text>
<text x="162.3" y="144.2" transform="rotate(-90 162.3 144.2)">6</text>
<text x="163.4" y="149" transform="rotate(-90 163.4 149)">VDD</text>
<text x="164.5" y="144.3">TPA711DR</text>
<text x="170.8" y="149.6">5</text>
<text x="246.7" y="148.1">PWR_FLAG</text>
<text x="266.7" y="146.2">H3</text>
<text x="266.7" y="148.8">MountingHole</text>
<text x="45.7" y="153.2">C15</text>
<text x="52.2" y="153.2">10p</text>
<text x="63.5" y="155.8">U3</text>
<text x="111.1" y="152">R12</text>
<text x="111.8" y="154.5">1k</text>
<text x="121.9" y="156">2</text>
<text x="125.5" y="153.7" transform="rotate(-90 125.5 153.7)">3</text>
<text x="137.9" y="150.7">10k</text>
<text x="153" y="154.7">3</text>
<text x="155.4" y="155.8">SE/~{BTL}</text>
<text x="155.4" y="150.7">IN</text>
<text x="165.6" y="150.7">VO+</text>
<text x="165.6" y="155.8">VO-</text>
<text x="170.8" y="154.7">8</text>
<text x="179.7" y="153">1</text>
<text x="179.7" y="155.6">2</text>
<text x="189.2" y="152.6">LS1</text>
<text x="189.2" y="155.1">Speaker</text>
<text x="238.8" y="150.8">GND</text>
<text x="266.7" y="152.6">H4</text>
<text x="266.7" y="155.1">MountingHole</text>
<text x="27.3" y="158.3">C18</text>
<text x="27.4" y="160.8">1uF</text>
<text x="62" y="159.4" transform="rotate(-90 62 159.4)">8</text>
<text x="63.5" y="158.3">TPA6111A2DR</text>
<text x="81.9" y="159.6">330uF/6.3V</text>
<text x="84" y="157">C17</text>
<text x="111.1" y="157">R13</text>
<text x="111.8" y="159.6">1k</text>
<text x="125.5" y="160.1" transform="rotate(-90 125.5 160.1)">1</text>
<text x="128.3" y="156.4">RV2</text>
<text x="128.3" y="158.9">10k</text>
<text x="141" y="159.7">GP26</text>
<text x="153" y="159.8">1</text>
<text x="155.4" y="160.8">SHDN</text>
<text x="162.4" y="160.8">BYPASS</text>
<text x="170.8" y="159.8">2</text>
<text x="238.8" y="159.7">VSYS</text>
<text x="246.7" y="157">PWR_FLAG</text>
<text x="17.9" y="163.5">LOUT</text>
<text x="37.5" y="163.4">R14</text>
<text x="37.6" y="165.9">10k</text>
<text x="52.7" y="164.8">2</text>
<text x="55.1" y="165.9">IN1-</text>
<text x="63.1" y="164.3" transform="rotate(-90 63.1 164.3)">VDD</text>
<text x="65.6" y="165.9">VO1</text>
<text x="70.5" y="164.8">1</text>
<text x="101.7" y="163.6">TN</text>
<text x="102.3" y="166.1">T</text>
<text x="162.3" y="167" transform="rotate(-90 162.3 167)">7</text>
<text x="163.4" y="164.6" transform="rotate(-90 163.4 164.6)">GND</text>
<text x="170.2" y="167.2">C19</text>
<text x="17.7" y="173.6">ROUT</text>
<text x="27.3" y="168.5">C20</text>
<text x="27.4" y="171">1uF</text>
<text x="37.5" y="168.5">R15</text>
<text x="37.6" y="171">10k</text>
<text x="52.7" y="169.9">6</text>
<text x="55.1" y="171">IN2-</text>
<text x="65.6" y="171">VO2</text>
<text x="70.5" y="169.9">7</text>
<text x="80" y="169.7">330uF/6.3V</text>
<text x="82.5" y="172.3">C21</text>
<text x="101.5" y="168.7">RN</text>
<text x="102.2" y="171.2">R</text>
<text x="102.2" y="173.7">S</text>
<text x="114.3" y="168.5">J6</text>
<text x="114.3" y="171">Phone</text>
<text x="121.2" y="171">OUT</text>
<text x="123.7" y="168.5">GND</text>
<text x="167.6" y="171">2.2uF</text>
<text x="35.6" y="174.9">GP27</text>
<text x="52.7" y="175">5</text>
<text x="55.1" y="176.1">SHDN</text>
<text x="62.1" y="176.1">BYPASS</text>
<text x="63.1" y="179.8" transform="rotate(-90 63.1 179.8)">GND</text>
<text x="70.5" y="175">3</text>
<text x="76.2" y="179.9">C22</text>
<text x="145.3" y="178.6">GND</text>
<text x="160.6" y="178.6">GND</text>
<text x="172" y="178.6">GND</text>
<text x="10.3" y="185.8">D</text>
<text x="62" y="182.3" transform="rotate(-90 62 182.3)">4</text>
<text x="76.2" y="183.7">1uF</text>
<text x="86.4" y="183.7">R16</text>
<text x="92.3" y="184.1" transform="rotate(-90 92.3 184.1)">100k</text>
<text x="96.1" y="184.1" transform="rotate(-90 96.1 184.1)">100k</text>
<text x="96.5" y="183.7">R17</text>
<text x="98.3" y="181.2">GND</text>
<text x="285.3" y="185.8">D</text>
<text x="45.7" y="186.2">C23</text>
<text x="47.6" y="190.1">R18</text>
<text x="52.2" y="186.2">10p</text>
<text x="60.2" y="190.1">GND</text>
<text x="72.9" y="190.1">GND</text>
<text x="89.4" y="191.3">GNDGND</text>
<text x="49" y="192.6">33k</text>
<text x="35" y="199.8">1</text>
<text x="85" y="199.8">2</text>
<text x="135" y="199.8">3</text>
<text x="185" y="199.8">4</text>
<text x="235" y="199.8">5</text>
<text x="285" y="199.8">6</text>
</g>
</svg>
